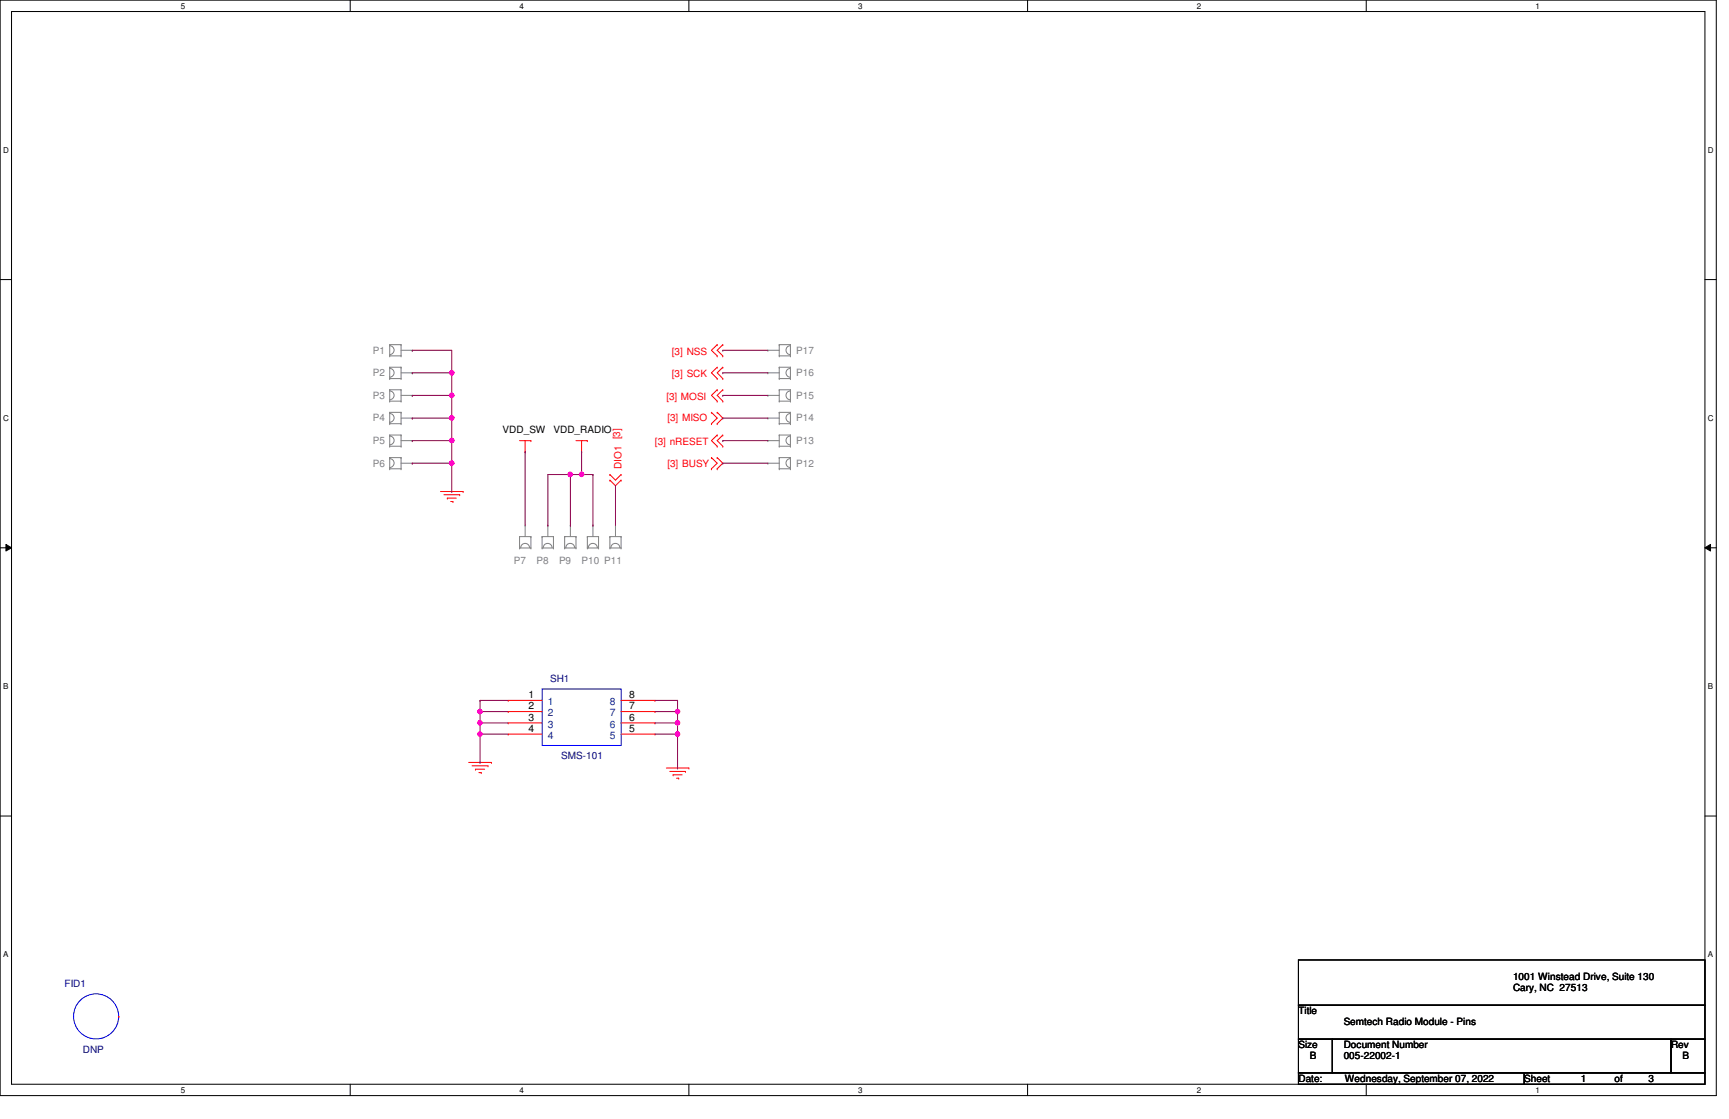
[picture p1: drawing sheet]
<svg xmlns="http://www.w3.org/2000/svg" width="432mm" height="279mm" viewBox="0 0 432 279" stroke-linecap="round" stroke-linejoin="round" font-family="sans-serif">
<path d="M0 0h428.6v273.6h-428.6zM2.9 2.9h422.9v267.8h-422.9z" fill="none" stroke="#000" stroke-width=".25"/>
<g fill="#fff">
<path d="M45.2 .4h1.1v2.2h-1.1z"/>
<path d="M45.2 271.1h1.1v2.2h-1.1z"/>
</g>
<path d="M87.5 0v2.9M87.5 270.7v2.9" fill="none" stroke="#000" stroke-width=".25"/>
<g fill="#fff">
<path d="M129.8 .4h1.1v2.2h-1.1z"/>
<path d="M129.8 271.1h1.1v2.2h-1.1z"/>
</g>
<path d="M172 0v2.9M172 270.7v2.9" fill="none" stroke="#000" stroke-width=".25"/>
<g fill="#fff">
<path d="M214.3 .4h1.1v2.2h-1.1z"/>
<path d="M214.3 271.1h1.1v2.2h-1.1z"/>
</g>
<path d="M256.6 0v2.9M256.6 270.7v2.9" fill="none" stroke="#000" stroke-width=".25"/>
<g fill="#fff">
<path d="M298.9 .4h1.1v2.2h-1.1z"/>
<path d="M298.9 271.1h1.1v2.2h-1.1z"/>
</g>
<path d="M341.2 0v2.9M341.2 270.7v2.9" fill="none" stroke="#000" stroke-width=".25"/>
<g fill="#fff">
<path d="M383.5 .4h1.1v2.2h-1.1z"/>
<path d="M383.5 271.1h1.1v2.2h-1.1z"/>
<path d="M.8 36.3h1.4v2.3h-1.4z"/>
<path d="M426.5 36.3h1.4v2.3h-1.4z"/>
<path d="M.8 103.3h1.4v2.2h-1.4z"/>
<path d="M426.5 103.3h1.4v2.2h-1.4z"/>
</g>
<path d="M0 69.8h2.9M425.8 69.8h2.8" fill="none" stroke="#000" stroke-width=".25"/>
<g fill="#fff">
<path d="M.8 170.2h1.3v2.3h-1.3z"/>
<path d="M426.5 170.2h1.3v2.3h-1.3z"/>
</g>
<path d="M0 136.8h2.9M1.5 135.9l1.4 .9-1.4 .8zM425.8 136.8l1.4-.9v1.7zM425.8 136.8h2.8" fill="none" stroke="#000" stroke-width=".25"/>
<path d="M1.5 135.9l1.4 .9-1.4 .8zM425.8 136.8l1.4-.9v1.7z" fill="#000"/>
<g fill="#fff">
<path d="M.8 237.2h1.3v2.2h-1.3z"/>
<path d="M426.5 237.2h1.3v2.2h-1.3z"/>
</g>
<path d="M0 203.8h2.9M425.8 203.8h2.8M324.3 239.7h101.5v11.3h-101.5zM324.3 251h101.5v8.5h-101.5zM324.3 259.5h8.4v8.4h-8.4zM332.7 259.5h84.6v8.4h-84.6zM417.3 259.5h8.5v8.4h-8.5zM324.3 267.9h56.4v2.8h-56.4zM380.7 267.9h45.1v2.8h-45.1z" fill="none" stroke="#000" stroke-width=".25"/>
<g fill="none" stroke="#f00" stroke-width=".25">
<path d="M179.1 86.1h.1M179.1 88.9h.1M179.1 91.7h.1M179.1 94.5h.1M179.1 97.3h.1M179.1 86.1l-1.4 1.4 1.4 1.4M179.1 91.7l-1.4 1.4 1.4 1.4M179.1 97.3l-1.4 1.4 1.4 1.5M180.5 86.1h.1M180.5 88.9h.1M180.5 91.7h.1M180.5 94.5h.1"/>
<path d="M180.5 97.3h.1M180.5 86.1l-1.4 1.4 1.4 1.4M180.5 91.7l-1.4 1.4 1.4 1.4M180.5 97.3l-1.4 1.4 1.4 1.5M129.8 110h2.8M131.1 112.8h.1M131.1 110v2.8M132.6 110h.1M143.8 110h2.9M145.2 112.8h.1M145.2 110v2.8M146.7 110h.1"/>
<path d="M152.3 119.9h.1M152.3 118.5h.1M152.3 119.9l1.4 1.4 1.4-1.4M152.3 118.5l1.4 1.4 1.4-1.4M155.1 119.9h.1M155.1 118.5h.1M177.7 105.8h.1M177.7 103h.1M177.7 117.1h.1M177.7 114.3h.1M177.7 103l1.4 1.4-1.4 1.4M177.7 114.3l1.4 1.4-1.4 1.4"/>
<path d="M179.1 100.2h.1M179.1 108.6h.1M179.1 111.4h.1M179.1 103h.1M179.1 105.8h.1M179.1 114.3h.1M179.1 117.1h.1M179.1 108.6l-1.4 1.4 1.4 1.4M179.1 103l1.4 1.4-1.4 1.4M179.1 114.3l1.4 1.4-1.4 1.4M180.5 100.2h.1M180.5 108.6h.1"/>
<path d="M180.5 111.4h.1M180.5 108.6l-1.4 1.4 1.4 1.4M110 122.7h5.7M110.9 123.5h3.9M111.7 124.4h.1M111.7 124.4h2.3M112.6 125.2h.5M113.1 125.2h.1M114.8 123.5h.1M115.7 122.7h.1M126.9 174.9h.1M126.9 177.7h.1"/>
<path d="M126.9 174.9h8.5M126.9 177.7h8.5M155.1 174.9h8.5M155.1 177.7h8.5M163.6 177.7h.1M163.6 174.9h.1M117.1 190.4h5.6M117.9 191.2h4M118.7 192.1h.1M118.7 192.1h2.3M119.6 192.9h.6M120.2 192.9h.1"/>
<path d="M121.9 191.2h.1M122.7 190.4h.1M126.9 180.5h.1M126.9 183.3h.1M126.9 180.5h8.5M126.9 183.3h8.5M155.1 180.5h8.5M155.1 183.3h8.5M163.6 183.3h.1M163.6 180.5h.1M166.4 191.8h5.6M167.3 192.6h3.9"/>
<path d="M168.1 193.5h.1M168.1 193.5h2.2M169 194.3h.5M169.5 194.3h.1M171.2 192.6h.1M172 191.8h.1M29.7 253.8h.1"/>
</g>
<g fill="none" stroke="#00f" stroke-width=".25">
<path d="M135.4 172h19.7v14.1h-19.7z"/>
<circle cx="24" cy="253.8" r="5.6"/>
</g>
<g fill="none" stroke="#808080" stroke-width=".25">
<path d="M97.3 86.3a1.12 1.12 0 0 1 1.1 1.1 1.12 1.12 0 0 1-1.1 1.2M97.3 88.9h.1M97.3 86.1h.1M97.3 92a1.1 1.1 0 0 1 1.1 1.1 1.1 1.1 0 0 1-1.1 1.1M97.3 94.5h.1M97.3 91.7h.1M97.3 97.6a1.1 1.1 0 0 1 1.1 1.1 1.1 1.1 0 0 1-1.1 1.1M97.3 97.3h.1M97.3 86.1v2.8M97.3 91.7v2.8M97.3 97.3v2.9M97.3 97.3h2.9"/>
<path d="M97.3 88.9h2.9M97.3 86.1h2.9M97.3 91.7h2.9M97.3 94.5h2.9M100.2 86.1h.1M100.2 88.9h.1M100.2 91.7h.1M100.2 94.5h.1M100.2 97.3h.1M100.2 86.1v2.8M100.2 91.7v2.8M100.2 97.3v2.9"/>
<path d="M100.2 98.7h2.8M100.2 87.5h2.8M100.2 93.1h2.8M103 87.5h.1M103 93.1h.1M103 98.7h.1M191.8 98.7h.1M191.8 93.1h.1M191.8 87.5h.1M191.8 98.7h2.8M191.8 87.5h2.8M191.8 93.1h2.8"/>
<path d="M194.6 97.3h.1M194.6 94.5h.1M194.6 91.7h.1M194.6 88.9h.1M194.6 86.1h.1M194.6 86.1v2.8M194.6 91.7v2.8M194.6 97.3v2.9M194.6 97.3h2.8M194.6 88.9h2.8M194.6 86.1h2.8M194.6 91.7h2.8"/>
<path d="M194.6 94.5h2.8M197.4 97.6a1.1 1.1 0 0 0-1.1 1.1 1.1 1.1 0 0 0 1.1 1.1M197.4 97.3h.1M197.4 92a1.1 1.1 0 0 0-1.1 1.1 1.1 1.1 0 0 0 1.1 1.1M197.4 91.7h.1M197.4 94.5h.1M197.4 86.3a1.12 1.12 0 0 0-1.1 1.1 1.12 1.12 0 0 0 1.1 1.2M197.4 86.1h.1M197.4 88.9h.1M197.4 86.1v2.8M197.4 91.7v2.8M197.4 97.3v2.9"/>
<path d="M97.3 103.3a1.1 1.1 0 0 1 1.1 1.1 1.1 1.1 0 0 1-1.1 1.1M97.3 105.8h.1M97.3 103h.1M97.3 108.9a1.1 1.1 0 0 1 1.1 1.1 1.1 1.1 0 0 1-1.1 1.1M97.3 111.4h.1M97.3 108.6h.1M97.3 114.5a1.12 1.12 0 0 1 1.1 1.1 1.12 1.12 0 0 1-1.1 1.2M97.3 117.1h.1M97.3 114.3h.1M97.3 100.2h.1M97.3 105.8h2.9M97.3 103v2.8"/>
<path d="M97.3 108.6v2.8M97.3 114.3v2.8M97.3 103h2.9M97.3 114.3h2.9M97.3 117.1h2.9M97.3 111.4h2.9M97.3 108.6h2.9M97.3 100.2h2.9M100.2 103h.1M100.2 105.8h.1M100.2 108.6h.1M100.2 111.4h.1"/>
<path d="M100.2 114.3h.1M100.2 117.1h.1M100.2 100.2h.1M100.2 103v2.8M100.2 108.6v2.8M100.2 114.3v2.8M100.2 104.4h2.8M100.2 115.7h2.8M100.2 110h2.8M103 104.4h.1M103 110h.1M103 115.7h.1"/>
<path d="M191.8 115.7h.1M191.8 110h.1M191.8 104.4h.1M191.8 104.4h2.8M191.8 115.7h2.8M191.8 110h2.8M194.6 117.1h.1M194.6 114.3h.1M194.6 111.4h.1M194.6 108.6h.1M194.6 105.8h.1M194.6 103h.1"/>
<path d="M194.6 100.2h.1M194.6 105.8h2.8M194.6 103h2.8M194.6 114.3h2.8M194.6 117.1h2.8M194.6 103v2.8M194.6 108.6v2.8M194.6 114.3v2.8M194.6 111.4h2.8M194.6 108.6h2.8M194.6 100.2h2.8M197.4 114.5a1.12 1.12 0 0 0-1.1 1.1 1.12 1.12 0 0 0 1.1 1.2"/>
<path d="M197.4 114.3h.1M197.4 117.1h.1M197.4 108.9a1.1 1.1 0 0 0-1.1 1.1 1.1 1.1 0 0 0 1.1 1.1M197.4 108.6h.1M197.4 111.4h.1M197.4 103.3a1.1 1.1 0 0 0-1.1 1.1 1.1 1.1 0 0 0 1.1 1.1M197.4 103h.1M197.4 105.8h.1M197.4 100.2h.1M197.4 103v2.8M197.4 108.6v2.8M197.4 114.3v2.8"/>
<path d="M129.8 136.8h.1M129.8 134h.1M129.8 136.8h2.8M129.8 134h2.8M129.8 134v2.8M131.1 131.1h.1M131.1 131.1v2.9M132.2 136.8a1.1 1.1 0 0 0-1.1-1.1 1.1 1.1 0 0 0-1.1 1.1M132.6 136.8h.1M132.6 134h.1M132.6 134v2.8M135.4 136.8h.1"/>
<path d="M135.4 134h.1M135.4 136.8h2.8M135.4 134h2.8M135.4 134v2.8M136.8 131.1h.1M136.8 131.1v2.9M137.9 136.8a1.1 1.1 0 0 0-1.1-1.1 1.1 1.1 0 0 0-1.1 1.1M138.2 136.8h.1M138.2 134h.1M138.2 134v2.8M141 136.8h.1M141 134h.1"/>
<path d="M141 136.8h2.8M141 134h2.8M141 134v2.8M142.5 131.1h.1M142.5 131.1v2.9M143.5 136.8a1.1 1.1 0 0 0-1.1-1.1 1.1 1.1 0 0 0-1.1 1.1M143.8 136.8h.1M143.8 134h.1M143.8 134v2.8M146.7 136.8h.1M146.7 134h.1M146.7 136.8h2.8"/>
<path d="M146.7 134h2.8M146.7 134v2.8M148.1 131.1h.1M148.1 131.1v2.9M149.2 136.8a1.12 1.12 0 0 0-1.2-1.1 1.12 1.12 0 0 0-1.1 1.1M149.5 136.8h.1M149.5 134h.1M149.5 134v2.8M152.3 136.8h.1M152.3 134h.1M152.3 136.8h2.8M152.3 134v2.8"/>
<path d="M152.3 134h2.8M153.7 131.1h.1M153.7 131.1v2.9M154.8 136.8a1.12 1.12 0 0 0-1.1-1.1 1.12 1.12 0 0 0-1.1 1.1M155.1 136.8h.1M155.1 134h.1M155.1 134v2.8"/>
</g>
<g fill="none" stroke="#800040" stroke-width=".25">
<path d="M103 87.5h.1M103 93.1h.1M103 87.5h9.8v5.6M103 93.1h9.8M112.8 93.1h.1M180.5 87.5h.1M180.5 93.1h.1M180.5 98.7h.1M180.5 87.5h11.3M180.5 93.1h11.3M180.5 98.7h11.3M180.5 104.4h.1"/>
<path d="M180.5 110h.1M180.5 115.7h.1M180.5 104.4h11.3M180.5 110h11.3M180.5 115.7h11.3"/>
</g>
<circle cx="112.8" cy="93.1" r=".56" fill="#f0f"/>
<circle cx="112.8" cy="93.1" r=".56" fill="none" stroke="#f0f" stroke-width=".25"/>
<path d="M103 98.7h.1M103 98.7h9.8M112.8 98.7h.1M112.8 93.1v5.6" fill="none" stroke="#800040" stroke-width=".25"/>
<circle cx="112.8" cy="98.7" r=".56" fill="#f0f"/>
<circle cx="112.8" cy="98.7" r=".56" fill="none" stroke="#f0f" stroke-width=".25"/>
<path d="M112.8 98.7v5.7M103 104.4h.1M103 104.4h9.8M112.8 104.4h.1" fill="none" stroke="#800040" stroke-width=".25"/>
<circle cx="112.8" cy="104.3" r=".56" fill="#f0f"/>
<circle cx="112.8" cy="104.3" r=".56" fill="none" stroke="#f0f" stroke-width=".25"/>
<path d="M103 110h.1M103 110h9.8M112.8 110h.1M112.8 104.4v5.6" fill="none" stroke="#800040" stroke-width=".25"/>
<circle cx="112.8" cy="110" r=".56" fill="#f0f"/>
<circle cx="112.8" cy="110" r=".56" fill="none" stroke="#f0f" stroke-width=".25"/>
<path d="M103 115.7h.1M103 115.7h9.8M112.8 115.7h.1M112.8 110v5.7" fill="none" stroke="#800040" stroke-width=".25"/>
<circle cx="112.8" cy="115.6" r=".55" fill="#f0f"/>
<circle cx="112.8" cy="115.6" r=".55" fill="none" stroke="#f0f" stroke-width=".25"/>
<path d="M112.8 115.7v7M131.1 112.8h.1M131.1 112.8v18.3M136.8 118.5v12.6M142.5 118.5v12.6M112.8 122.7h.1M136.8 131.1h.1M142.5 131.1h.1" fill="none" stroke="#800040" stroke-width=".25"/>
<circle cx="142.4" cy="118.4" r=".56" fill="#f0f"/>
<circle cx="142.4" cy="118.4" r=".56" fill="none" stroke="#f0f" stroke-width=".25"/>
<path d="M136.8 118.5h11.3M142.5 118.5h.1M145.2 118.5h.1M145.2 112.8h.1M145.2 112.8v5.7M148.1 118.5h.1M148.1 118.5v12.6M148.1 131.1h.1M153.7 121.3h.1M153.7 121.3v9.8" fill="none" stroke="#800040" stroke-width=".25"/>
<circle cx="145.2" cy="118.4" r=".56" fill="#f0f"/>
<circle cx="145.2" cy="118.4" r=".56" fill="none" stroke="#f0f" stroke-width=".25"/>
<path d="M163.6 174.9h5.6M169.2 174.9h.1M169.2 177.7h.1M169.2 174.9v2.8M163.6 183.3h5.6M163.6 180.5h5.6M169.2 183.3h.1M169.2 191.8h.1M169.2 180.5h.1M169.2 180.5v11.3" fill="none" stroke="#800040" stroke-width=".25"/>
<circle cx="169.2" cy="180.5" r=".56" fill="#f0f"/>
<circle cx="169.2" cy="180.5" r=".56" fill="none" stroke="#f0f" stroke-width=".25"/>
<circle cx="169.2" cy="183.3" r=".56" fill="#f0f"/>
<circle cx="169.2" cy="183.3" r=".56" fill="none" stroke="#f0f" stroke-width=".25"/>
<path d="M163.6 177.7h5.6M169.2 177.7h.1" fill="none" stroke="#800040" stroke-width=".25"/>
<circle cx="169.2" cy="177.7" r=".56" fill="#f0f"/>
<circle cx="169.2" cy="177.7" r=".56" fill="none" stroke="#f0f" stroke-width=".25"/>
<path d="M119.9 174.9h.1M119.9 177.7h.1M119.9 174.9h7M119.9 174.9v5.6M119.9 177.7h7M169.2 177.7v2.8M119.9 180.5h.1M169.2 180.5h.1" fill="none" stroke="#800040" stroke-width=".25"/>
<circle cx="119.8" cy="177.7" r=".55" fill="#f0f"/>
<circle cx="119.8" cy="177.7" r=".55" fill="none" stroke="#f0f" stroke-width=".25"/>
<circle cx="119.8" cy="180.5" r=".55" fill="#f0f"/>
<circle cx="119.8" cy="180.5" r=".55" fill="none" stroke="#f0f" stroke-width=".25"/>
<path d="M119.9 180.5h.1M119.9 183.3h.1M119.9 180.5h7M119.9 180.5v2.8M119.9 183.3h7" fill="none" stroke="#800040" stroke-width=".25"/>
<circle cx="119.8" cy="183.3" r=".55" fill="#f0f"/>
<circle cx="119.8" cy="183.3" r=".55" fill="none" stroke="#f0f" stroke-width=".25"/>
<path d="M119.9 190.4h.1M119.9 183.3v7.1" fill="none" stroke="#800040" stroke-width=".25"/>
<circle cx="112.8" cy="93.1" r=".56" fill="#f0f"/>
<circle cx="112.8" cy="93.1" r=".56" fill="none" stroke="#f0f" stroke-width=".25"/>
<circle cx="112.8" cy="98.7" r=".56" fill="#f0f"/>
<circle cx="112.8" cy="98.7" r=".56" fill="none" stroke="#f0f" stroke-width=".25"/>
<circle cx="112.8" cy="104.3" r=".56" fill="#f0f"/>
<circle cx="112.8" cy="104.3" r=".56" fill="none" stroke="#f0f" stroke-width=".25"/>
<circle cx="112.8" cy="110" r=".56" fill="#f0f"/>
<circle cx="112.8" cy="110" r=".56" fill="none" stroke="#f0f" stroke-width=".25"/>
<circle cx="112.8" cy="115.6" r=".55" fill="#f0f"/>
<circle cx="112.8" cy="115.6" r=".55" fill="none" stroke="#f0f" stroke-width=".25"/>
<circle cx="142.4" cy="118.4" r=".56" fill="#f0f"/>
<circle cx="142.4" cy="118.4" r=".56" fill="none" stroke="#f0f" stroke-width=".25"/>
<circle cx="145.2" cy="118.4" r=".56" fill="#f0f"/>
<circle cx="145.2" cy="118.4" r=".56" fill="none" stroke="#f0f" stroke-width=".25"/>
<circle cx="169.2" cy="180.5" r=".56" fill="#f0f"/>
<circle cx="169.2" cy="180.5" r=".56" fill="none" stroke="#f0f" stroke-width=".25"/>
<circle cx="169.2" cy="183.3" r=".56" fill="#f0f"/>
<circle cx="169.2" cy="183.3" r=".56" fill="none" stroke="#f0f" stroke-width=".25"/>
<circle cx="169.2" cy="177.7" r=".56" fill="#f0f"/>
<circle cx="169.2" cy="177.7" r=".56" fill="none" stroke="#f0f" stroke-width=".25"/>
<circle cx="119.8" cy="177.7" r=".55" fill="#f0f"/>
<circle cx="119.8" cy="177.7" r=".55" fill="none" stroke="#f0f" stroke-width=".25"/>
<circle cx="119.8" cy="180.5" r=".55" fill="#f0f"/>
<circle cx="119.8" cy="180.5" r=".55" fill="none" stroke="#f0f" stroke-width=".25"/>
<circle cx="119.8" cy="183.3" r=".55" fill="#f0f"/>
<circle cx="119.8" cy="183.3" r=".55" fill="none" stroke="#f0f" stroke-width=".25"/>
<g font-size="2.5" fill="#808080">
<text x="93.1" y="88.3">P1</text>
<text x="198.8" y="88.3">P17</text>
<text x="93.1" y="93.9">P2</text>
<text x="198.8" y="93.9">P16</text>
<text x="93.1" y="99.6">P3</text>
<text x="198.8" y="99.6">P15</text>
<text x="93.1" y="105.2">P4</text>
<text x="198.8" y="105.2">P14</text>
<text x="93.1" y="110.9">P5</text>
<text x="198.8" y="110.9">P13</text>
<text x="93.1" y="116.5">P6</text>
<text x="198.8" y="116.5">P12</text>
<text x="128.4" y="140.7">P7</text>
<text x="134" y="140.7">P8</text>
<text x="139.6" y="140.7">P9</text>
<text x="145.2" y="140.7">P10 P11</text>
</g>
<g font-size="2.5" fill="#f00">
<text x="167.8" y="88.6">[3] NSS</text>
<text x="167.8" y="94.2">[3] SCK</text>
<text x="166.4" y="99.9">[3] MOSI</text>
<text x="166.7" y="105.2">[3] MISO</text>
<text x="163.6" y="111.1">[3] nRESET</text>
<text x="155.2" y="117.1" transform="rotate(-90 155.2 117.1)">DIO1 [3]</text>
<text x="166.7" y="116.5">[3] BUSY</text>
</g>
<g font-size="2.5">
<text x="125.5" y="108">VDD_SW</text>
<text x="138.2" y="108">VDD_RADIO</text>
<text x="132" y="174.3">1</text>
<text x="132" y="177.1">2</text>
<text x="132" y="179.9">3</text>
<text x="157.1" y="179.9">6</text>
<text x="157.1" y="177.1">7</text>
<text x="157.1" y="174.3">8</text>
<text x="132" y="182.7">4</text>
<text x="157.1" y="182.7">5</text>
<text x="377.9" y="244.8">1001 Winstead Drive, Suite 130</text>
<text x="377.9" y="247.4">Cary, NC 27513</text>
<text x="324.3" y="253.2">Title</text>
<text x="335.6" y="256">Semtech Radio Module - Pins</text>
<text x="324.3" y="261.7">Size</text>
<text x="335.6" y="261.7">Document Number</text>
<text x="417.3" y="261.7">Rev</text>
<text x="327.1" y="264.5">B</text>
<text x="335.6" y="264.5">005-22002-1</text>
<text x="420.2" y="264.5">B</text>
<text x="324.3" y="270.1">Date:</text>
<text x="335.8" y="270.1">Wednesday, September 07, 2022</text>
<text x="380.7" y="270.1">Sheet</text>
<text x="394.8" y="270.1">1</text>
<text x="403.2" y="270.1">of</text>
<text x="411.7" y="270.1">3</text>
</g>
<g font-size="2.5" fill="#000080">
<text x="137.4" y="170.3">SH1</text>
<text x="140.2" y="189.5">SMS-101</text>
<text x="16.1" y="246.5">FID1</text>
<text x="20.7" y="262.8">DNP</text>
</g>
<g font-size="2.5" fill="#004080">
<text x="136.8" y="176">1</text>
<text x="136.8" y="178.8">2</text>
<text x="152.3" y="178.8">7</text>
<text x="152.3" y="176">8</text>
<text x="136.8" y="181.7">3</text>
<text x="136.8" y="184.4">4</text>
<text x="152.3" y="184.4">5</text>
<text x="152.3" y="181.7">6</text>
</g>
<g font-size="2">
<text x="45.2" y="2.2">5</text>
<text x="129.8" y="2.2">4</text>
<text x="214.3" y="2.2">3</text>
<text x="298.9" y="2.2">2</text>
<text x="383.5" y="2.2">1</text>
<text x=".8" y="38.1">D</text>
<text x="426.5" y="38.1">D</text>
<text x=".8" y="105.1">C</text>
<text x="426.5" y="105.1">C</text>
<text x=".8" y="172">B</text>
<text x="426.5" y="172">B</text>
<text x=".8" y="239">A</text>
<text x="426.5" y="239">A</text>
<text x="45.2" y="272.9">5</text>
<text x="129.8" y="272.9">4</text>
<text x="214.3" y="272.9">3</text>
<text x="298.9" y="272.9">2</text>
<text x="383.5" y="272.9">1</text>
</g>
</svg>
